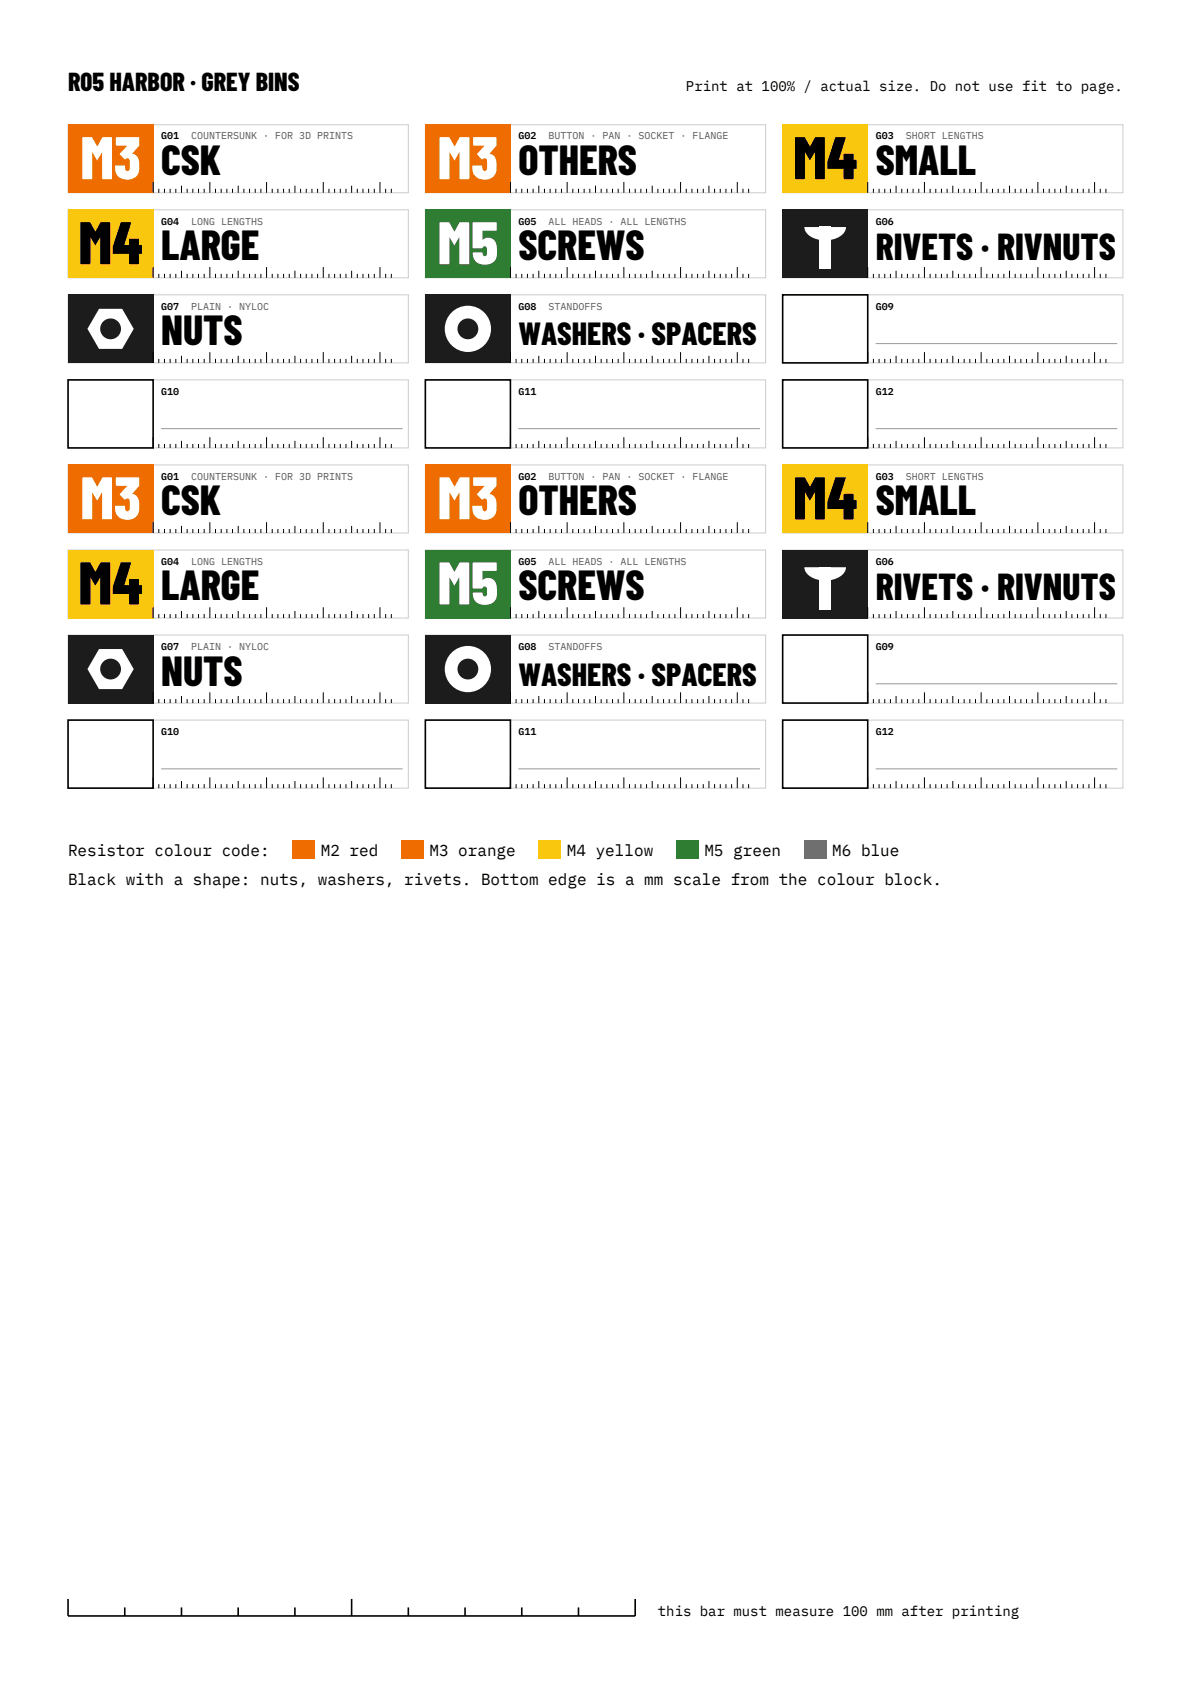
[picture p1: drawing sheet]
<svg xmlns="http://www.w3.org/2000/svg" width="210mm" height="297mm" viewBox="0 0 210 297" stroke-linecap="round" stroke-linejoin="round" font-family="sans-serif">
<path d="M12 22h60v12h-60z" fill="none" stroke="#ccc" stroke-width=".18"/>
<path d="M12 22h15v12h-15z" fill-rule="evenodd" fill="#ef6c00"/>
<g fill="none" stroke="#000" stroke-width=".18">
<path d="M27 32.1v1.9M28 33.3v.7M29 33.3v.7M30 33.3v.7M31 33.3v.7M32 32.8v1.2M33 33.3v.7M34 33.3v.7M35 33.3v.7M36 33.3v.7M37 32.1v1.9M38 33.3v.7"/>
<path d="M39 33.3v.7M40 33.3v.7M41 33.3v.7M42 32.8v1.2M43 33.3v.7M44 33.3v.7M45 33.3v.7M46 33.3v.7M47 32.1v1.9M48 33.3v.7M49 33.3v.7M50 33.3v.7"/>
<path d="M51 33.3v.7M52 32.8v1.2M53 33.3v.7M54 33.3v.7M55 33.3v.7M56 33.3v.7M57 32.1v1.9M58 33.3v.7M59 33.3v.7M60 33.3v.7M61 33.3v.7M62 32.8v1.2"/>
<path d="M63 33.3v.7M64 33.3v.7M65 33.3v.7M66 33.3v.7M67 32.1v1.9M68 33.3v.7M69 33.3v.7"/>
</g>
<path d="M75 22h60v12h-60z" fill="none" stroke="#ccc" stroke-width=".18"/>
<path d="M75 22h15v12h-15z" fill-rule="evenodd" fill="#ef6c00"/>
<g fill="none" stroke="#000" stroke-width=".18">
<path d="M90 32.1v1.9M91 33.3v.7M92 33.3v.7M93 33.3v.7M94 33.3v.7M95 32.8v1.2M96 33.3v.7M97 33.3v.7M98 33.3v.7M99 33.3v.7M100 32.1v1.9M101 33.3v.7"/>
<path d="M102 33.3v.7M103 33.3v.7M104 33.3v.7M105 32.8v1.2M106 33.3v.7M107 33.3v.7M108 33.3v.7M109 33.3v.7M110 32.1v1.9M111 33.3v.7M112 33.3v.7M113 33.3v.7"/>
<path d="M114 33.3v.7M115 32.8v1.2M116 33.3v.7M117 33.3v.7M118 33.3v.7M119 33.3v.7M120 32.1v1.9M121 33.3v.7M122 33.3v.7M123 33.3v.7M124 33.3v.7M125 32.8v1.2"/>
<path d="M126 33.3v.7M127 33.3v.7M128 33.3v.7M129 33.3v.7M130 32.1v1.9M131 33.3v.7M132 33.3v.7"/>
</g>
<path d="M138 22h60v12h-60z" fill="none" stroke="#ccc" stroke-width=".18"/>
<path d="M138 22h15v12h-15z" fill-rule="evenodd" fill="#f9c80e"/>
<g fill="none" stroke="#000" stroke-width=".18">
<path d="M153 32.1v1.9M154 33.3v.7M155 33.3v.7M156 33.3v.7M157 33.3v.7M158 32.8v1.2M159 33.3v.7M160 33.3v.7M161 33.3v.7M162 33.3v.7M163 32.1v1.9M164 33.3v.7"/>
<path d="M165 33.3v.7M166 33.3v.7M167 33.3v.7M168 32.8v1.2M169 33.3v.7M170 33.3v.7M171 33.3v.7M172 33.3v.7M173 32.1v1.9M174 33.3v.7M175 33.3v.7M176 33.3v.7"/>
<path d="M177 33.3v.7M178 32.8v1.2M179 33.3v.7M180 33.3v.7M181 33.3v.7M182 33.3v.7M183 32.1v1.9M184 33.3v.7M185 33.3v.7M186 33.3v.7M187 33.3v.7M188 32.8v1.2"/>
<path d="M189 33.3v.7M190 33.3v.7M191 33.3v.7M192 33.3v.7M193 32.1v1.9M194 33.3v.7M195 33.3v.7"/>
</g>
<path d="M12 37h60v12h-60z" fill="none" stroke="#ccc" stroke-width=".18"/>
<path d="M12 37h15v12h-15z" fill-rule="evenodd" fill="#f9c80e"/>
<g fill="none" stroke="#000" stroke-width=".18">
<path d="M27 47.1v1.9M28 48.3v.7M29 48.3v.7M30 48.3v.7M31 48.3v.7M32 47.8v1.2M33 48.3v.7M34 48.3v.7M35 48.3v.7M36 48.3v.7M37 47.1v1.9M38 48.3v.7"/>
<path d="M39 48.3v.7M40 48.3v.7M41 48.3v.7M42 47.8v1.2M43 48.3v.7M44 48.3v.7M45 48.3v.7M46 48.3v.7M47 47.1v1.9M48 48.3v.7M49 48.3v.7M50 48.3v.7"/>
<path d="M51 48.3v.7M52 47.8v1.2M53 48.3v.7M54 48.3v.7M55 48.3v.7M56 48.3v.7M57 47.1v1.9M58 48.3v.7M59 48.3v.7M60 48.3v.7M61 48.3v.7M62 47.8v1.2"/>
<path d="M63 48.3v.7M64 48.3v.7M65 48.3v.7M66 48.3v.7M67 47.1v1.9M68 48.3v.7M69 48.3v.7"/>
</g>
<path d="M75 37h60v12h-60z" fill="none" stroke="#ccc" stroke-width=".18"/>
<path d="M75 37h15v12h-15z" fill-rule="evenodd" fill="#2e7d32"/>
<g fill="none" stroke="#000" stroke-width=".18">
<path d="M90 47.1v1.9M91 48.3v.7M92 48.3v.7M93 48.3v.7M94 48.3v.7M95 47.8v1.2M96 48.3v.7M97 48.3v.7M98 48.3v.7M99 48.3v.7M100 47.1v1.9M101 48.3v.7"/>
<path d="M102 48.3v.7M103 48.3v.7M104 48.3v.7M105 47.8v1.2M106 48.3v.7M107 48.3v.7M108 48.3v.7M109 48.3v.7M110 47.1v1.9M111 48.3v.7M112 48.3v.7M113 48.3v.7"/>
<path d="M114 48.3v.7M115 47.8v1.2M116 48.3v.7M117 48.3v.7M118 48.3v.7M119 48.3v.7M120 47.1v1.9M121 48.3v.7M122 48.3v.7M123 48.3v.7M124 48.3v.7M125 47.8v1.2"/>
<path d="M126 48.3v.7M127 48.3v.7M128 48.3v.7M129 48.3v.7M130 47.1v1.9M131 48.3v.7M132 48.3v.7"/>
</g>
<path d="M138 37h60v12h-60z" fill="none" stroke="#ccc" stroke-width=".18"/>
<path d="M138 37h15v12h-15z" fill-rule="evenodd" fill="#1c1c1c"/>
<g fill="#fff">
<path d="M141.8 40h7.4a2.88 2.88 0 0 1-2.9 2.3 4.5 4.5 0 0 1-4.1-1.2l-.3-.5z" fill-rule="evenodd"/>
<path d="M144.5 39.9h2v7.6h-2z" fill-rule="evenodd"/>
</g>
<g fill="none" stroke="#000" stroke-width=".18">
<path d="M153 47.1v1.9M154 48.3v.7M155 48.3v.7M156 48.3v.7M157 48.3v.7M158 47.8v1.2M159 48.3v.7M160 48.3v.7M161 48.3v.7M162 48.3v.7M163 47.1v1.9M164 48.3v.7"/>
<path d="M165 48.3v.7M166 48.3v.7M167 48.3v.7M168 47.8v1.2M169 48.3v.7M170 48.3v.7M171 48.3v.7M172 48.3v.7M173 47.1v1.9M174 48.3v.7M175 48.3v.7M176 48.3v.7"/>
<path d="M177 48.3v.7M178 47.8v1.2M179 48.3v.7M180 48.3v.7M181 48.3v.7M182 48.3v.7M183 47.1v1.9M184 48.3v.7M185 48.3v.7M186 48.3v.7M187 48.3v.7M188 47.8v1.2"/>
<path d="M189 48.3v.7M190 48.3v.7M191 48.3v.7M192 48.3v.7M193 47.1v1.9M194 48.3v.7M195 48.3v.7"/>
</g>
<path d="M12 52h60v12h-60z" fill="none" stroke="#ccc" stroke-width=".18"/>
<path d="M12 52h15v12h-15z" fill-rule="evenodd" fill="#1c1c1c"/>
<path d="M17.5 54.5l-2.1 3.5 2.1 3.5h4l2.1-3.5-2.1-3.5zM17.7 58a1.84 1.84 0 0 0 3.6 0 1.84 1.84 0 0 0-3.6 0z" fill-rule="evenodd" fill="#fff"/>
<g fill="none" stroke="#000" stroke-width=".18">
<path d="M27 62.1v1.9M28 63.3v.7M29 63.3v.7M30 63.3v.7M31 63.3v.7M32 62.8v1.2M33 63.3v.7M34 63.3v.7M35 63.3v.7M36 63.3v.7M37 62.1v1.9M38 63.3v.7"/>
<path d="M39 63.3v.7M40 63.3v.7M41 63.3v.7M42 62.8v1.2M43 63.3v.7M44 63.3v.7M45 63.3v.7M46 63.3v.7M47 62.1v1.9M48 63.3v.7M49 63.3v.7M50 63.3v.7"/>
<path d="M51 63.3v.7M52 62.8v1.2M53 63.3v.7M54 63.3v.7M55 63.3v.7M56 63.3v.7M57 62.1v1.9M58 63.3v.7M59 63.3v.7M60 63.3v.7M61 63.3v.7M62 62.8v1.2"/>
<path d="M63 63.3v.7M64 63.3v.7M65 63.3v.7M66 63.3v.7M67 62.1v1.9M68 63.3v.7M69 63.3v.7"/>
</g>
<path d="M75 52h60v12h-60z" fill="none" stroke="#ccc" stroke-width=".18"/>
<path d="M75 52h15v12h-15z" fill-rule="evenodd" fill="#1c1c1c"/>
<path d="M78.4 58a4.1 4.1 0 0 0 8.2 0 4.1 4.1 0 0 0-8.2 0zM80.7 58a1.84 1.84 0 0 0 3.6 0 1.84 1.84 0 0 0-3.6 0z" fill-rule="evenodd" fill="#fff"/>
<g fill="none" stroke="#000" stroke-width=".18">
<path d="M27 77.1v1.9M28 78.3v.7M29 78.3v.7M30 78.3v.7M31 78.3v.7M32 77.7v1.3M33 78.3v.7M34 78.3v.7M35 78.3v.7M36 78.3v.7M37 77.1v1.9M38 78.3v.7"/>
<path d="M39 78.3v.7M40 78.3v.7M41 78.3v.7M42 77.7v1.3M43 78.3v.7M44 78.3v.7M45 78.3v.7M46 78.3v.7M47 77.1v1.9M48 78.3v.7M49 78.3v.7M50 78.3v.7"/>
<path d="M51 78.3v.7M52 77.7v1.3M53 78.3v.7M54 78.3v.7M55 78.3v.7M56 78.3v.7M57 77.1v1.9M58 78.3v.7M59 78.3v.7M60 78.3v.7M61 78.3v.7M62 77.7v1.3"/>
<path d="M63 78.3v.7M64 78.3v.7M65 78.3v.7M66 78.3v.7M67 77.1v1.9M68 78.3v.7M69 78.3v.7M90 62.1v1.9M90 77.1v1.9M91 63.3v.7M91 78.3v.7M92 63.3v.7"/>
<path d="M92 78.3v.7M93 63.3v.7M93 78.3v.7M94 63.3v.7M94 78.3v.7M95 62.8v1.2M95 77.7v1.3M96 63.3v.7M96 78.3v.7M97 63.3v.7M97 78.3v.7M98 63.3v.7"/>
<path d="M98 78.3v.7M99 63.3v.7M99 78.3v.7M100 62.1v1.9M100 77.1v1.9M101 63.3v.7M101 78.3v.7M102 63.3v.7M102 78.3v.7M103 63.3v.7M103 78.3v.7M104 63.3v.7"/>
<path d="M104 78.3v.7M105 62.8v1.2M105 77.7v1.3M106 63.3v.7M106 78.3v.7M107 63.3v.7M107 78.3v.7M108 63.3v.7M108 78.3v.7M109 63.3v.7M109 78.3v.7M110 62.1v1.9"/>
<path d="M110 77.1v1.9M111 63.3v.7M111 78.3v.7M112 63.3v.7M112 78.3v.7M113 63.3v.7M113 78.3v.7M114 63.3v.7M114 78.3v.7M115 62.8v1.2M115 77.7v1.3M116 63.3v.7"/>
<path d="M116 78.3v.7M117 63.3v.7M117 78.3v.7M118 63.3v.7M118 78.3v.7M119 63.3v.7M119 78.3v.7M120 62.1v1.9M120 77.1v1.9M121 63.3v.7M121 78.3v.7M122 63.3v.7"/>
<path d="M122 78.3v.7M123 63.3v.7M123 78.3v.7M124 63.3v.7M124 78.3v.7M125 62.8v1.2M125 77.7v1.3M126 63.3v.7M126 78.3v.7M127 63.3v.7M127 78.3v.7M128 63.3v.7"/>
<path d="M128 78.3v.7M129 63.3v.7M129 78.3v.7M130 62.1v1.9M130 77.1v1.9M131 63.3v.7M131 78.3v.7M132 63.3v.7M132 78.3v.7M153 62.1v1.9M153 77.1v1.9M154 63.3v.7"/>
<path d="M154 78.3v.7M155 63.3v.7M155 78.3v.7M156 63.3v.7M156 78.3v.7M157 63.3v.7M157 78.3v.7M158 62.8v1.2M158 77.7v1.3M159 63.3v.7M159 78.3v.7M160 63.3v.7"/>
<path d="M160 78.3v.7M161 63.3v.7M161 78.3v.7M162 63.3v.7M162 78.3v.7M163 62.1v1.9M163 77.1v1.9M164 63.3v.7M164 78.3v.7M165 63.3v.7M165 78.3v.7M166 63.3v.7"/>
<path d="M166 78.3v.7M167 63.3v.7M167 78.3v.7M168 62.8v1.2M168 77.7v1.3M169 63.3v.7M169 78.3v.7M170 63.3v.7M170 78.3v.7M171 63.3v.7M171 78.3v.7M172 63.3v.7"/>
<path d="M172 78.3v.7M173 62.1v1.9M173 77.1v1.9M174 63.3v.7M174 78.3v.7M175 63.3v.7M175 78.3v.7M176 63.3v.7M176 78.3v.7M177 63.3v.7M177 78.3v.7M178 62.8v1.2"/>
<path d="M178 77.7v1.3M179 63.3v.7M179 78.3v.7M180 63.3v.7M180 78.3v.7M181 63.3v.7M181 78.3v.7M182 63.3v.7M182 78.3v.7M183 62.1v1.9M183 77.1v1.9M184 63.3v.7"/>
<path d="M184 78.3v.7M185 63.3v.7M185 78.3v.7M186 63.3v.7M186 78.3v.7M187 63.3v.7M187 78.3v.7M188 62.8v1.2M188 77.7v1.3M189 63.3v.7M189 78.3v.7M190 63.3v.7"/>
<path d="M190 78.3v.7M191 63.3v.7M191 78.3v.7M192 63.3v.7M192 78.3v.7M193 62.1v1.9M193 77.1v1.9M194 63.3v.7M194 78.3v.7M195 63.3v.7M195 78.3v.7"/>
</g>
<path d="M138 52h60v12h-60zM12 67h60v12h-60zM75 67h60v12h-60zM138 67h60v12h-60zM12 82h60v12h-60z" fill="none" stroke="#ccc" stroke-width=".18"/>
<path d="M138 52h15v12h-15zM12 67h15v12h-15zM75 67h15v12h-15zM138 67h15v12h-15z" fill="none" stroke="#000" stroke-width=".28"/>
<path d="M28.4 75.6h42.6M91.4 75.6h42.6M154.4 60.6h42.6M154.4 75.6h42.6" fill="none" stroke="#999" stroke-width=".18"/>
<path d="M12 82h15v12h-15z" fill-rule="evenodd" fill="#ef6c00"/>
<g fill="none" stroke="#000" stroke-width=".18">
<path d="M27 92.1v1.9M28 93.3v.7M29 93.3v.7M30 93.3v.7M31 93.3v.7M32 92.8v1.2M33 93.3v.7M34 93.3v.7M35 93.3v.7M36 93.3v.7M37 92.1v1.9M38 93.3v.7"/>
<path d="M39 93.3v.7M40 93.3v.7M41 93.3v.7M42 92.8v1.2M43 93.3v.7M44 93.3v.7M45 93.3v.7M46 93.3v.7M47 92.1v1.9M48 93.3v.7M49 93.3v.7M50 93.3v.7"/>
<path d="M51 93.3v.7M52 92.8v1.2M53 93.3v.7M54 93.3v.7M55 93.3v.7M56 93.3v.7M57 92.1v1.9M58 93.3v.7M59 93.3v.7M60 93.3v.7M61 93.3v.7M62 92.8v1.2"/>
<path d="M63 93.3v.7M64 93.3v.7M65 93.3v.7M66 93.3v.7M67 92.1v1.9M68 93.3v.7M69 93.3v.7"/>
</g>
<path d="M75 82h60v12h-60z" fill="none" stroke="#ccc" stroke-width=".18"/>
<path d="M75 82h15v12h-15z" fill-rule="evenodd" fill="#ef6c00"/>
<g fill="none" stroke="#000" stroke-width=".18">
<path d="M90 92.1v1.9M91 93.3v.7M92 93.3v.7M93 93.3v.7M94 93.3v.7M95 92.8v1.2M96 93.3v.7M97 93.3v.7M98 93.3v.7M99 93.3v.7M100 92.1v1.9M101 93.3v.7"/>
<path d="M102 93.3v.7M103 93.3v.7M104 93.3v.7M105 92.8v1.2M106 93.3v.7M107 93.3v.7M108 93.3v.7M109 93.3v.7M110 92.1v1.9M111 93.3v.7M112 93.3v.7M113 93.3v.7"/>
<path d="M114 93.3v.7M115 92.8v1.2M116 93.3v.7M117 93.3v.7M118 93.3v.7M119 93.3v.7M120 92.1v1.9M121 93.3v.7M122 93.3v.7M123 93.3v.7M124 93.3v.7M125 92.8v1.2"/>
<path d="M126 93.3v.7M127 93.3v.7M128 93.3v.7M129 93.3v.7M130 92.1v1.9M131 93.3v.7M132 93.3v.7"/>
</g>
<path d="M138 82h60v12h-60z" fill="none" stroke="#ccc" stroke-width=".18"/>
<path d="M138 82h15v12h-15z" fill-rule="evenodd" fill="#f9c80e"/>
<g fill="none" stroke="#000" stroke-width=".18">
<path d="M153 92.1v1.9M154 93.3v.7M155 93.3v.7M156 93.3v.7M157 93.3v.7M158 92.8v1.2M159 93.3v.7M160 93.3v.7M161 93.3v.7M162 93.3v.7M163 92.1v1.9M164 93.3v.7"/>
<path d="M165 93.3v.7M166 93.3v.7M167 93.3v.7M168 92.8v1.2M169 93.3v.7M170 93.3v.7M171 93.3v.7M172 93.3v.7M173 92.1v1.9M174 93.3v.7M175 93.3v.7M176 93.3v.7"/>
<path d="M177 93.3v.7M178 92.8v1.2M179 93.3v.7M180 93.3v.7M181 93.3v.7M182 93.3v.7M183 92.1v1.9M184 93.3v.7M185 93.3v.7M186 93.3v.7M187 93.3v.7M188 92.8v1.2"/>
<path d="M189 93.3v.7M190 93.3v.7M191 93.3v.7M192 93.3v.7M193 92.1v1.9M194 93.3v.7M195 93.3v.7"/>
</g>
<path d="M12 97h60v12h-60z" fill="none" stroke="#ccc" stroke-width=".18"/>
<path d="M12 97h15v12h-15z" fill-rule="evenodd" fill="#f9c80e"/>
<g fill="none" stroke="#000" stroke-width=".18">
<path d="M27 107.1v1.9M28 108.3v.7M29 108.3v.7M30 108.3v.7M31 108.3v.7M32 107.7v1.3M33 108.3v.7M34 108.3v.7M35 108.3v.7M36 108.3v.7M37 107.1v1.9M38 108.3v.7"/>
<path d="M39 108.3v.7M40 108.3v.7M41 108.3v.7M42 107.7v1.3M43 108.3v.7M44 108.3v.7M45 108.3v.7M46 108.3v.7M47 107.1v1.9M48 108.3v.7M49 108.3v.7M50 108.3v.7"/>
<path d="M51 108.3v.7M52 107.7v1.3M53 108.3v.7M54 108.3v.7M55 108.3v.7M56 108.3v.7M57 107.1v1.9M58 108.3v.7M59 108.3v.7M60 108.3v.7M61 108.3v.7M62 107.7v1.3"/>
<path d="M63 108.3v.7M64 108.3v.7M65 108.3v.7M66 108.3v.7M67 107.1v1.9M68 108.3v.7M69 108.3v.7"/>
</g>
<path d="M75 97h60v12h-60z" fill="none" stroke="#ccc" stroke-width=".18"/>
<path d="M75 97h15v12h-15z" fill-rule="evenodd" fill="#2e7d32"/>
<g fill="none" stroke="#000" stroke-width=".18">
<path d="M90 107.1v1.9M91 108.3v.7M92 108.3v.7M93 108.3v.7M94 108.3v.7M95 107.7v1.3M96 108.3v.7M97 108.3v.7M98 108.3v.7M99 108.3v.7M100 107.1v1.9M101 108.3v.7"/>
<path d="M102 108.3v.7M103 108.3v.7M104 108.3v.7M105 107.7v1.3M106 108.3v.7M107 108.3v.7M108 108.3v.7M109 108.3v.7M110 107.1v1.9M111 108.3v.7M112 108.3v.7M113 108.3v.7"/>
<path d="M114 108.3v.7M115 107.7v1.3M116 108.3v.7M117 108.3v.7M118 108.3v.7M119 108.3v.7M120 107.1v1.9M121 108.3v.7M122 108.3v.7M123 108.3v.7M124 108.3v.7M125 107.7v1.3"/>
<path d="M126 108.3v.7M127 108.3v.7M128 108.3v.7M129 108.3v.7M130 107.1v1.9M131 108.3v.7M132 108.3v.7"/>
</g>
<path d="M138 97h60v12h-60z" fill="none" stroke="#ccc" stroke-width=".18"/>
<path d="M138 97h15v12h-15z" fill-rule="evenodd" fill="#1c1c1c"/>
<g fill="#fff">
<path d="M141.8 100h7.4a2.88 2.88 0 0 1-2.9 2.3 4.5 4.5 0 0 1-4.1-1.2l-.3-.5z" fill-rule="evenodd"/>
<path d="M144.5 99.9h2v7.6h-2z" fill-rule="evenodd"/>
</g>
<g fill="none" stroke="#000" stroke-width=".18">
<path d="M153 107.1v1.9M154 108.3v.7M155 108.3v.7M156 108.3v.7M157 108.3v.7M158 107.7v1.3M159 108.3v.7M160 108.3v.7M161 108.3v.7M162 108.3v.7M163 107.1v1.9M164 108.3v.7"/>
<path d="M165 108.3v.7M166 108.3v.7M167 108.3v.7M168 107.7v1.3M169 108.3v.7M170 108.3v.7M171 108.3v.7M172 108.3v.7M173 107.1v1.9M174 108.3v.7M175 108.3v.7M176 108.3v.7"/>
<path d="M177 108.3v.7M178 107.7v1.3M179 108.3v.7M180 108.3v.7M181 108.3v.7M182 108.3v.7M183 107.1v1.9M184 108.3v.7M185 108.3v.7M186 108.3v.7M187 108.3v.7M188 107.7v1.3"/>
<path d="M189 108.3v.7M190 108.3v.7M191 108.3v.7M192 108.3v.7M193 107.1v1.9M194 108.3v.7M195 108.3v.7"/>
</g>
<path d="M12 112h60v12h-60z" fill="none" stroke="#ccc" stroke-width=".18"/>
<path d="M12 112h15v12h-15z" fill-rule="evenodd" fill="#1c1c1c"/>
<path d="M17.5 114.5l-2.1 3.5 2.1 3.5h4l2.1-3.5-2.1-3.5zM17.7 118a1.84 1.84 0 0 0 3.6 0 1.84 1.84 0 0 0-3.6 0z" fill-rule="evenodd" fill="#fff"/>
<g fill="none" stroke="#000" stroke-width=".18">
<path d="M27 122.1v1.9M28 123.3v.7M29 123.3v.7M30 123.3v.7M31 123.3v.7M32 122.8v1.2M33 123.3v.7M34 123.3v.7M35 123.3v.7M36 123.3v.7M37 122.1v1.9M38 123.3v.7"/>
<path d="M39 123.3v.7M40 123.3v.7M41 123.3v.7M42 122.8v1.2M43 123.3v.7M44 123.3v.7M45 123.3v.7M46 123.3v.7M47 122.1v1.9M48 123.3v.7M49 123.3v.7M50 123.3v.7"/>
<path d="M51 123.3v.7M52 122.8v1.2M53 123.3v.7M54 123.3v.7M55 123.3v.7M56 123.3v.7M57 122.1v1.9M58 123.3v.7M59 123.3v.7M60 123.3v.7M61 123.3v.7M62 122.8v1.2"/>
<path d="M63 123.3v.7M64 123.3v.7M65 123.3v.7M66 123.3v.7M67 122.1v1.9M68 123.3v.7M69 123.3v.7"/>
</g>
<path d="M75 112h60v12h-60z" fill="none" stroke="#ccc" stroke-width=".18"/>
<path d="M75 112h15v12h-15z" fill-rule="evenodd" fill="#1c1c1c"/>
<path d="M78.4 118a4.1 4.1 0 0 0 8.2 0 4.1 4.1 0 0 0-8.2 0zM80.7 118a1.84 1.84 0 0 0 3.6 0 1.84 1.84 0 0 0-3.6 0z" fill-rule="evenodd" fill="#fff"/>
<g fill="none" stroke="#000" stroke-width=".18">
<path d="M27 137.1v1.9M28 138.3v.7M29 138.3v.7M30 138.3v.7M31 138.3v.7M32 137.8v1.2M33 138.3v.7M34 138.3v.7M35 138.3v.7M36 138.3v.7M37 137.1v1.9M38 138.3v.7"/>
<path d="M39 138.3v.7M40 138.3v.7M41 138.3v.7M42 137.8v1.2M43 138.3v.7M44 138.3v.7M45 138.3v.7M46 138.3v.7M47 137.1v1.9M48 138.3v.7M49 138.3v.7M50 138.3v.7"/>
<path d="M51 138.3v.7M52 137.8v1.2M53 138.3v.7M54 138.3v.7M55 138.3v.7M56 138.3v.7M57 137.1v1.9M58 138.3v.7M59 138.3v.7M60 138.3v.7M61 138.3v.7M62 137.8v1.2"/>
<path d="M63 138.3v.7M64 138.3v.7M65 138.3v.7M66 138.3v.7M67 137.1v1.9M68 138.3v.7M69 138.3v.7M90 122.1v1.9M90 137.1v1.9M91 123.3v.7M91 138.3v.7M92 123.3v.7"/>
<path d="M92 138.3v.7M93 123.3v.7M93 138.3v.7M94 123.3v.7M94 138.3v.7M95 122.8v1.2M95 137.8v1.2M96 123.3v.7M96 138.3v.7M97 123.3v.7M97 138.3v.7M98 123.3v.7"/>
<path d="M98 138.3v.7M99 123.3v.7M99 138.3v.7M100 122.1v1.9M100 137.1v1.9M101 123.3v.7M101 138.3v.7M102 123.3v.7M102 138.3v.7M103 123.3v.7M103 138.3v.7M104 123.3v.7"/>
<path d="M104 138.3v.7M105 122.8v1.2M105 137.8v1.2M106 123.3v.7M106 138.3v.7M107 123.3v.7M107 138.3v.7M108 123.3v.7M108 138.3v.7M109 123.3v.7M109 138.3v.7M110 122.1v1.9"/>
<path d="M110 137.1v1.9M111 123.3v.7M111 138.3v.7M112 123.3v.7M112 138.3v.7M113 123.3v.7M113 138.3v.7M114 123.3v.7M114 138.3v.7M115 122.8v1.2M115 137.8v1.2M116 123.3v.7"/>
<path d="M116 138.3v.7M117 123.3v.7M117 138.3v.7M118 123.3v.7M118 138.3v.7M119 123.3v.7M119 138.3v.7M120 122.1v1.9M120 137.1v1.9M121 123.3v.7M121 138.3v.7M122 123.3v.7"/>
<path d="M122 138.3v.7M123 123.3v.7M123 138.3v.7M124 123.3v.7M124 138.3v.7M125 122.8v1.2M125 137.8v1.2M126 123.3v.7M126 138.3v.7M127 123.3v.7M127 138.3v.7M128 123.3v.7"/>
<path d="M128 138.3v.7M129 123.3v.7M129 138.3v.7M130 122.1v1.9M130 137.1v1.9M131 123.3v.7M131 138.3v.7M132 123.3v.7M132 138.3v.7M153 122.1v1.9M153 137.1v1.9M154 123.3v.7"/>
<path d="M154 138.3v.7M155 123.3v.7M155 138.3v.7M156 123.3v.7M156 138.3v.7M157 123.3v.7M157 138.3v.7M158 122.8v1.2M158 137.8v1.2M159 123.3v.7M159 138.3v.7M160 123.3v.7"/>
<path d="M160 138.3v.7M161 123.3v.7M161 138.3v.7M162 123.3v.7M162 138.3v.7M163 122.1v1.9M163 137.1v1.9M164 123.3v.7M164 138.3v.7M165 123.3v.7M165 138.3v.7M166 123.3v.7"/>
<path d="M166 138.3v.7M167 123.3v.7M167 138.3v.7M168 122.8v1.2M168 137.8v1.2M169 123.3v.7M169 138.3v.7M170 123.3v.7M170 138.3v.7M171 123.3v.7M171 138.3v.7M172 123.3v.7"/>
<path d="M172 138.3v.7M173 122.1v1.9M173 137.1v1.9M174 123.3v.7M174 138.3v.7M175 123.3v.7M175 138.3v.7M176 123.3v.7M176 138.3v.7M177 123.3v.7M177 138.3v.7M178 122.8v1.2"/>
<path d="M178 137.8v1.2M179 123.3v.7M179 138.3v.7M180 123.3v.7M180 138.3v.7M181 123.3v.7M181 138.3v.7M182 123.3v.7M182 138.3v.7M183 122.1v1.9M183 137.1v1.9M184 123.3v.7"/>
<path d="M184 138.3v.7M185 123.3v.7M185 138.3v.7M186 123.3v.7M186 138.3v.7M187 123.3v.7M187 138.3v.7M188 122.8v1.2M188 137.8v1.2M189 123.3v.7M189 138.3v.7M190 123.3v.7"/>
<path d="M190 138.3v.7M191 123.3v.7M191 138.3v.7M192 123.3v.7M192 138.3v.7M193 122.1v1.9M193 137.1v1.9M194 123.3v.7M194 138.3v.7M195 123.3v.7M195 138.3v.7"/>
</g>
<path d="M138 112h60v12h-60zM12 127h60v12h-60zM75 127h60v12h-60zM138 127h60v12h-60z" fill="none" stroke="#ccc" stroke-width=".18"/>
<path d="M138 112h15v12h-15zM12 127h15v12h-15zM75 127h15v12h-15zM138 127h15v12h-15z" fill="none" stroke="#000" stroke-width=".28"/>
<path d="M28.4 135.6h42.6M91.4 135.6h42.6M154.4 120.6h42.6M154.4 135.6h42.6" fill="none" stroke="#999" stroke-width=".18"/>
<path d="M51.6 148.2h4v3.2h-4z" fill-rule="evenodd" fill="#d32f2f"/>
<path d="M70.7 148.2h4v3.2h-4z" fill-rule="evenodd" fill="#ef6c00"/>
<path d="M95 148.2h4v3.2h-4z" fill-rule="evenodd" fill="#f9c80e"/>
<path d="M119.2 148.2h4v3.2h-4z" fill-rule="evenodd" fill="#2e7d32"/>
<path d="M141.7 148.2h4v3.2h-4z" fill-rule="evenodd" fill="#1565c0"/>
<path d="M12 282v3h100v-3M22 283.5v1.5M32 283.5v1.5M42 283.5v1.5M52 283.5v1.5M62 282v3M72 283.5v1.5M82 283.5v1.5M92 283.5v1.5M102 283.5v1.5" fill="none" stroke="#000" stroke-width=".28"/>
<g font-size="10.6" fill="#fff">
<text x="14.2" y="31.6">M3</text>
<text x="77.2" y="31.6">M3</text>
<text x="77.2" y="46.6">M5</text>
<text x="14.2" y="91.6">M3</text>
<text x="77.2" y="91.6">M3</text>
<text x="77.2" y="106.6">M5</text>
</g>
<g font-size="10.6">
<text x="139.9" y="31.6">M4</text>
<text x="13.9" y="46.6">M4</text>
<text x="139.9" y="91.6">M4</text>
<text x="13.9" y="106.6">M4</text>
</g>
<g font-size="7.4">
<text x="28.4" y="30.9">CSK</text>
<text x="91.4" y="30.9">OTHERS</text>
<text x="154.4" y="30.9">SMALL</text>
<text x="28.4" y="45.9">LARGE</text>
<text x="91.4" y="45.9">SCREWS</text>
<text x="28.4" y="60.9">NUTS</text>
<text x="28.4" y="90.9">CSK</text>
<text x="91.4" y="90.9">OTHERS</text>
<text x="154.4" y="90.9">SMALL</text>
<text x="28.4" y="105.9">LARGE</text>
<text x="91.4" y="105.9">SCREWS</text>
<text x="28.4" y="120.9">NUTS</text>
</g>
<g font-size="6.6">
<text x="154.4" y="45.9">RIVETS · RIVNUTS</text>
<text x="154.4" y="105.9">RIVETS · RIVNUTS</text>
</g>
<g font-size="5.6">
<text x="91.4" y="60.9">WASHERS · SPACERS</text>
<text x="91.4" y="120.9">WASHERS · SPACERS</text>
</g>
<text font-size="4.6" x="12" y="16">R05 HARBOR · GREY BINS</text>
<g font-size="2.8">
<text x="12" y="151">Resistor colour code:</text>
<text x="56.6" y="151">M2 red</text>
<text x="75.7" y="151">M3 orange</text>
<text x="100" y="151">M4 yellow</text>
<text x="124.2" y="151">M5 green</text>
<text x="146.7" y="151">M6 blue</text>
<text x="12" y="156">Black with a shape: nuts, washers, rivets. Bottom edge is a mm scale from the colour block.</text>
</g>
<g font-size="2.5">
<text x="121" y="16">Print at 100% / actual size. Do not use fit to page.</text>
<text x="116" y="285">this bar must measure 100 mm after printing</text>
</g>
<g font-size="1.8">
<text x="28.4" y="24.6">G01</text>
<text x="91.4" y="24.6">G02</text>
<text x="154.4" y="24.6">G03</text>
<text x="28.4" y="39.6">G04</text>
<text x="91.4" y="39.6">G05</text>
<text x="154.4" y="39.6">G06</text>
<text x="28.4" y="54.6">G07</text>
<text x="91.4" y="54.6">G08</text>
<text x="154.4" y="54.6">G09</text>
<text x="28.4" y="69.6">G10</text>
<text x="91.4" y="69.6">G11</text>
<text x="154.4" y="69.6">G12</text>
<text x="28.4" y="84.6">G01</text>
<text x="91.4" y="84.6">G02</text>
<text x="154.4" y="84.6">G03</text>
<text x="28.4" y="99.6">G04</text>
<text x="91.4" y="99.6">G05</text>
<text x="154.4" y="99.6">G06</text>
<text x="28.4" y="114.6">G07</text>
<text x="91.4" y="114.6">G08</text>
<text x="154.4" y="114.6">G09</text>
<text x="28.4" y="129.6">G10</text>
<text x="91.4" y="129.6">G11</text>
<text x="154.4" y="129.6">G12</text>
</g>
<g font-size="1.8" fill="#595959">
<text x="33.7" y="24.6">COUNTERSUNK · FOR 3D PRINTS</text>
<text x="96.7" y="24.6">BUTTON · PAN · SOCKET · FLANGE</text>
<text x="159.7" y="24.6">SHORT LENGTHS</text>
<text x="33.7" y="39.6">LONG LENGTHS</text>
<text x="96.7" y="39.6">ALL HEADS · ALL LENGTHS</text>
<text x="33.7" y="54.6">PLAIN · NYLOC</text>
<text x="96.7" y="54.6">STANDOFFS</text>
<text x="33.7" y="84.6">COUNTERSUNK · FOR 3D PRINTS</text>
<text x="96.7" y="84.6">BUTTON · PAN · SOCKET · FLANGE</text>
<text x="159.7" y="84.6">SHORT LENGTHS</text>
<text x="33.7" y="99.6">LONG LENGTHS</text>
<text x="96.7" y="99.6">ALL HEADS · ALL LENGTHS</text>
<text x="33.7" y="114.6">PLAIN · NYLOC</text>
<text x="96.7" y="114.6">STANDOFFS</text>
</g>
</svg>
